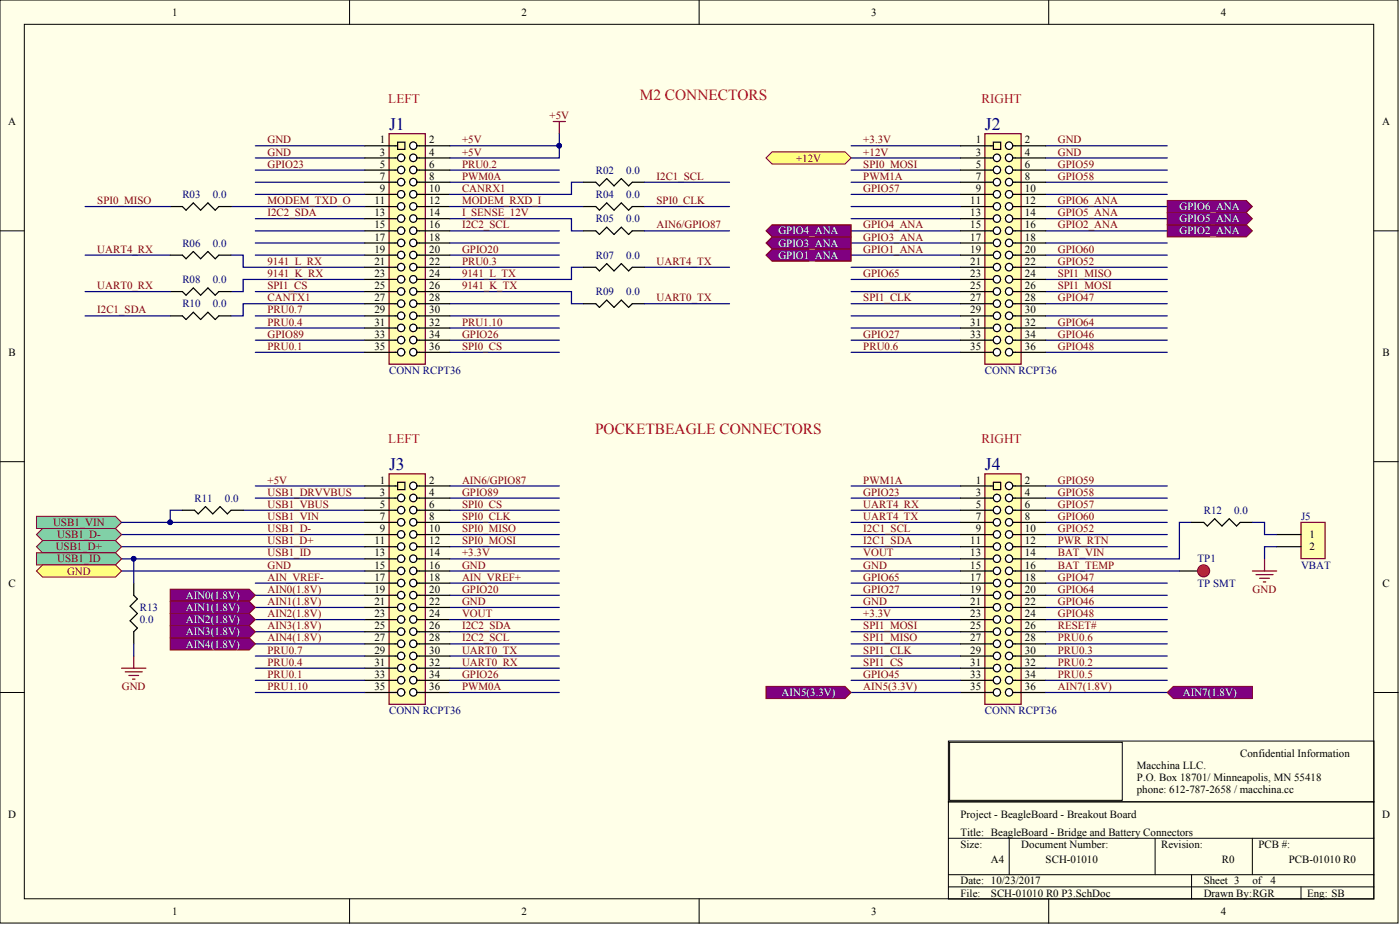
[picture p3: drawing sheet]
<svg xmlns="http://www.w3.org/2000/svg" width="292mm" height="193mm" viewBox="0 0 292 193" stroke-linecap="round" stroke-linejoin="round" font-family="sans-serif">
<g fill="#ffffe8" stroke="#000" stroke-width=".21">
<path d="M0 0h291.7v192.6h-291.7z"/>
<path d="M5.1 5.1h281.5v182.4h-281.5z"/>
</g>
<g fill="none" stroke="#000" stroke-width=".21">
<path d="M72.9 0v5.1M145.9 0v5.1M218.8 0v5.1M0 48.2h5.1M286.7 48.2h5M0 96.3h5.1M286.7 96.3h5M0 144.5h5.1M197.9 154.6h88.8v12.7h-88.8zM198.1 154.9h36.1v12.1h-36.1zM286.7 144.5h5M197.9 167.3h88.8v20.2h-88.8z"/>
<path d="M197.9 174.9h88.8M210.6 174.9v7.6M241 174.9v7.6M261.3 174.9v7.6M72.9 187.5v5.1M145.9 187.5v5.1M197.9 182.5h88.8M197.9 185h88.8M218.8 187.5v5.1M248.6 182.5v5M271.4 185v2.5"/>
</g>
<path d="M115.4 25.3h2.6M116.7 25.3v2.6M261.3 119.1h5.1M262.1 119.9h3.5M263.8 116.6v2.5M262.8 120.6h2M263.6 121.4h.5" fill="none" stroke="#800000" stroke-width=".25"/>
<g fill="none" stroke="#000080" stroke-width=".25">
<path d="M53.3 33h22.8M53.3 35.5h22.8M53.3 38h22.8M53.3 30.4h22.8M93.9 35.5h22.8M93.9 38h22.8M93.9 30.4h22.8M116.7 27.9v5.1h-22.8M177.6 33h22.8M177.6 35.5h22.8M177.6 38h22.8M177.6 30.4h22.8"/>
<path d="M218.2 33h25.3M218.2 35.5h25.3M218.2 38h25.3M218.2 30.4h25.3M48.2 53.2h2.5v2.6h25.4M53.3 48.2h22.8M53.3 50.7h22.8M53.3 53.2h22.8M53.3 45.6h22.8M76.1 58.3h-25.4v2.5h-2.5M93.9 48.2h22.8M93.9 50.7h22.8"/>
<path d="M93.9 53.2h22.8M93.9 55.8h22.8M121.8 55.8h-2.6v2.5h-25.3M177.6 48.2h22.8M177.6 50.7h22.8M177.6 53.2h22.8M177.6 45.6h22.8M177.6 55.8h22.8M177.6 58.3h22.8M177.6 40.6h22.8M218.2 48.2h25.3M218.2 50.7h25.3"/>
<path d="M218.2 53.2h25.3M218.2 45.6h25.3M218.2 55.8h25.3M218.2 43.1h25.3M218.2 58.3h25.3M218.2 40.6h25.3M53.3 65.9h22.8M53.3 68.4h22.8M53.3 71h22.8M53.3 73.5h22.8M53.3 60.8h22.8M76.1 63.4h-25.4v2.5h-2.5"/>
<path d="M93.9 60.8h25.3v2.6h2.6M93.9 65.9h22.8M93.9 63.4h22.8M93.9 68.4h22.8M93.9 71h22.8M93.9 73.5h22.8M177.6 65.9h22.8M177.6 63.4h22.8M177.6 68.4h22.8M177.6 71h22.8M177.6 73.5h22.8M177.6 60.8h22.8"/>
<path d="M218.2 65.9h25.3M218.2 63.4h25.3M218.2 68.4h25.3M218.2 71h25.3M218.2 73.5h25.3M218.2 60.8h25.3"/>
</g>
<circle cx="116.7" cy="30.4" r=".48" fill="#000080" stroke="#000080" stroke-width=".21"/>
<path d="M81.2 27.9h7.5v48.1h-7.5z" fill="#ffffb0" stroke="#800000" stroke-width=".25"/>
<path d="M76.1 30.4h6.3M83 29.7h1.5v1.5h-1.5zM87.5 30.4h6.4" fill="none" stroke="#000" stroke-width=".25"/>
<g fill="#fff" stroke="#000" stroke-width=".25">
<circle cx="86.2" cy="32.9" r=".77"/>
<circle cx="86.2" cy="30.4" r=".77"/>
<circle cx="83.7" cy="32.9" r=".77"/>
<circle cx="86.2" cy="35.5" r=".77"/>
<circle cx="86.2" cy="38" r=".77"/>
<circle cx="86.2" cy="40.5" r=".77"/>
<circle cx="86.2" cy="43.1" r=".77"/>
<circle cx="83.7" cy="35.5" r=".77"/>
<circle cx="83.7" cy="38" r=".77"/>
<circle cx="83.7" cy="40.5" r=".77"/>
<circle cx="83.7" cy="43.1" r=".77"/>
</g>
<path d="M76.1 33h6.9M76.1 35.5h6.9M76.1 38h6.9M82.4 30.4h.6M87 33h6.9M87 35.5h6.9M87 38h.5M87 30.4h.5M76.1 43.1h6.9M76.1 40.6h6.9M87 43.1h6.9M87 40.6h6.9" fill="none" stroke="#000" stroke-width=".25"/>
<g fill="#fff" stroke="#000" stroke-width=".25">
<circle cx="86.2" cy="45.6" r=".77"/>
<circle cx="86.2" cy="48.1" r=".77"/>
<circle cx="83.7" cy="45.6" r=".77"/>
<circle cx="83.7" cy="48.1" r=".77"/>
</g>
<g fill="none" stroke="#000" stroke-width=".25">
<path d="M87.5 38h6.4M76.1 45.6h6.9M76.1 48.2h6.9M76.1 50.7h6.3M76.1 53.2h6.3M76.1 55.8h6.3M76.1 58.3h6.3M87 45.6h6.9M87 48.2h6.9M87.5 50.7h6.4M87.5 53.2h6.4M87.5 55.8h6.4"/>
<path d="M87.5 58.3h6.4M76.1 60.8h6.3M76.1 63.4h6.3M76.1 65.9h6.3M76.1 68.4h6.3M76.1 71h6.3M76.1 73.5h6.3M87.5 60.8h6.4M87.5 63.4h6.4M87.5 65.9h6.4M87.5 68.4h6.4M87.5 71h6.4"/>
<path d="M87.5 73.5h6.4"/>
</g>
<circle cx="86.2" cy="50.7" r=".77" fill="#fff" stroke="#000" stroke-width=".25"/>
<path d="M87 50.7h.5" fill="none" stroke="#000" stroke-width=".25"/>
<circle cx="86.2" cy="53.2" r=".77" fill="#fff" stroke="#000" stroke-width=".25"/>
<path d="M87 53.2h.5" fill="none" stroke="#000" stroke-width=".25"/>
<circle cx="86.2" cy="55.7" r=".77" fill="#fff" stroke="#000" stroke-width=".25"/>
<path d="M87 55.8h.5" fill="none" stroke="#000" stroke-width=".25"/>
<circle cx="86.2" cy="58.3" r=".77" fill="#fff" stroke="#000" stroke-width=".25"/>
<path d="M87 58.3h.5" fill="none" stroke="#000" stroke-width=".25"/>
<circle cx="86.2" cy="60.8" r=".77" fill="#fff" stroke="#000" stroke-width=".25"/>
<path d="M87 60.8h.5" fill="none" stroke="#000" stroke-width=".25"/>
<circle cx="86.2" cy="63.3" r=".77" fill="#fff" stroke="#000" stroke-width=".25"/>
<path d="M87 63.4h.5" fill="none" stroke="#000" stroke-width=".25"/>
<circle cx="86.2" cy="65.9" r=".77" fill="#fff" stroke="#000" stroke-width=".25"/>
<path d="M87 65.9h.5" fill="none" stroke="#000" stroke-width=".25"/>
<circle cx="86.2" cy="68.4" r=".77" fill="#fff" stroke="#000" stroke-width=".25"/>
<path d="M87 68.4h.5" fill="none" stroke="#000" stroke-width=".25"/>
<circle cx="86.2" cy="70.9" r=".77" fill="#fff" stroke="#000" stroke-width=".25"/>
<path d="M87 71h.5" fill="none" stroke="#000" stroke-width=".25"/>
<circle cx="86.2" cy="73.5" r=".77" fill="#fff" stroke="#000" stroke-width=".25"/>
<path d="M87 73.5h.5" fill="none" stroke="#000" stroke-width=".25"/>
<circle cx="83.7" cy="73.5" r=".77" fill="#fff" stroke="#000" stroke-width=".25"/>
<path d="M82.4 73.5h.6" fill="none" stroke="#000" stroke-width=".25"/>
<circle cx="83.7" cy="70.9" r=".77" fill="#fff" stroke="#000" stroke-width=".25"/>
<path d="M82.4 71h.6" fill="none" stroke="#000" stroke-width=".25"/>
<circle cx="83.7" cy="68.4" r=".77" fill="#fff" stroke="#000" stroke-width=".25"/>
<path d="M82.4 68.4h.6" fill="none" stroke="#000" stroke-width=".25"/>
<circle cx="83.7" cy="65.9" r=".77" fill="#fff" stroke="#000" stroke-width=".25"/>
<path d="M82.4 65.9h.6" fill="none" stroke="#000" stroke-width=".25"/>
<circle cx="83.7" cy="63.3" r=".77" fill="#fff" stroke="#000" stroke-width=".25"/>
<path d="M82.4 63.4h.6" fill="none" stroke="#000" stroke-width=".25"/>
<circle cx="83.7" cy="60.8" r=".77" fill="#fff" stroke="#000" stroke-width=".25"/>
<path d="M82.4 60.8h.6" fill="none" stroke="#000" stroke-width=".25"/>
<circle cx="83.7" cy="58.3" r=".77" fill="#fff" stroke="#000" stroke-width=".25"/>
<path d="M82.4 58.3h.6" fill="none" stroke="#000" stroke-width=".25"/>
<circle cx="83.7" cy="55.7" r=".77" fill="#fff" stroke="#000" stroke-width=".25"/>
<path d="M82.4 55.8h.6" fill="none" stroke="#000" stroke-width=".25"/>
<circle cx="83.7" cy="53.2" r=".77" fill="#fff" stroke="#000" stroke-width=".25"/>
<path d="M82.4 53.2h.6" fill="none" stroke="#000" stroke-width=".25"/>
<circle cx="83.7" cy="50.7" r=".77" fill="#fff" stroke="#000" stroke-width=".25"/>
<path d="M82.4 50.7h.6" fill="none" stroke="#000" stroke-width=".25"/>
<path d="M205.5 27.9h7.5v48.1h-7.5z" fill="#ffffb0" stroke="#800000" stroke-width=".25"/>
<path d="M200.4 30.4h6.4M207.3 29.7h1.5v1.5h-1.5zM211.8 30.4h6.4" fill="none" stroke="#000" stroke-width=".25"/>
<g fill="#fff" stroke="#000" stroke-width=".25">
<circle cx="210.5" cy="32.9" r=".77"/>
<circle cx="210.5" cy="30.4" r=".77"/>
<circle cx="208" cy="32.9" r=".77"/>
<circle cx="210.5" cy="35.5" r=".77"/>
<circle cx="210.5" cy="38" r=".77"/>
<circle cx="210.5" cy="40.5" r=".77"/>
<circle cx="210.5" cy="43.1" r=".77"/>
<circle cx="208" cy="35.5" r=".77"/>
<circle cx="208" cy="38" r=".77"/>
<circle cx="208" cy="40.5" r=".77"/>
<circle cx="208" cy="43.1" r=".77"/>
</g>
<path d="M200.4 33h6.9M200.4 35.5h6.9M200.4 38h6.9M206.8 30.4h.5M211.3 33h6.9M211.3 35.5h6.9M211.3 38h.5M211.3 30.4h.5M200.4 43.1h6.9M200.4 40.6h6.9M211.3 43.1h6.9M211.3 40.6h6.9" fill="none" stroke="#000" stroke-width=".25"/>
<g fill="#fff" stroke="#000" stroke-width=".25">
<circle cx="210.5" cy="45.6" r=".77"/>
<circle cx="210.5" cy="48.1" r=".77"/>
<circle cx="208" cy="45.6" r=".77"/>
<circle cx="208" cy="48.1" r=".77"/>
</g>
<g fill="none" stroke="#000" stroke-width=".25">
<path d="M211.8 38h6.4M200.4 45.6h6.9M200.4 48.2h6.9M200.4 50.7h6.4M200.4 53.2h6.4M200.4 55.8h6.4M200.4 58.3h6.4M211.3 45.6h6.9M211.3 48.2h6.9M211.8 50.7h6.4M211.8 53.2h6.4M211.8 55.8h6.4"/>
<path d="M211.8 58.3h6.4M200.4 60.8h6.4M200.4 63.4h6.4M200.4 65.9h6.4M200.4 68.4h6.4M200.4 71h6.4M200.4 73.5h6.4M211.8 60.8h6.4M211.8 63.4h6.4M211.8 65.9h6.4M211.8 68.4h6.4M211.8 71h6.4"/>
<path d="M211.8 73.5h6.4"/>
</g>
<circle cx="210.5" cy="50.7" r=".77" fill="#fff" stroke="#000" stroke-width=".25"/>
<path d="M211.3 50.7h.5" fill="none" stroke="#000" stroke-width=".25"/>
<circle cx="210.5" cy="53.2" r=".77" fill="#fff" stroke="#000" stroke-width=".25"/>
<path d="M211.3 53.2h.5" fill="none" stroke="#000" stroke-width=".25"/>
<circle cx="210.5" cy="55.7" r=".77" fill="#fff" stroke="#000" stroke-width=".25"/>
<path d="M211.3 55.8h.5" fill="none" stroke="#000" stroke-width=".25"/>
<circle cx="210.5" cy="58.3" r=".77" fill="#fff" stroke="#000" stroke-width=".25"/>
<path d="M211.3 58.3h.5" fill="none" stroke="#000" stroke-width=".25"/>
<circle cx="210.5" cy="60.8" r=".77" fill="#fff" stroke="#000" stroke-width=".25"/>
<path d="M211.3 60.8h.5" fill="none" stroke="#000" stroke-width=".25"/>
<circle cx="210.5" cy="63.3" r=".77" fill="#fff" stroke="#000" stroke-width=".25"/>
<path d="M211.3 63.4h.5" fill="none" stroke="#000" stroke-width=".25"/>
<circle cx="210.5" cy="65.9" r=".77" fill="#fff" stroke="#000" stroke-width=".25"/>
<path d="M211.3 65.9h.5" fill="none" stroke="#000" stroke-width=".25"/>
<circle cx="210.5" cy="68.4" r=".77" fill="#fff" stroke="#000" stroke-width=".25"/>
<path d="M211.3 68.4h.5" fill="none" stroke="#000" stroke-width=".25"/>
<circle cx="210.5" cy="70.9" r=".77" fill="#fff" stroke="#000" stroke-width=".25"/>
<path d="M211.3 71h.5" fill="none" stroke="#000" stroke-width=".25"/>
<circle cx="210.5" cy="73.5" r=".77" fill="#fff" stroke="#000" stroke-width=".25"/>
<path d="M211.3 73.5h.5" fill="none" stroke="#000" stroke-width=".25"/>
<circle cx="208" cy="73.5" r=".77" fill="#fff" stroke="#000" stroke-width=".25"/>
<path d="M206.8 73.5h.5" fill="none" stroke="#000" stroke-width=".25"/>
<circle cx="208" cy="70.9" r=".77" fill="#fff" stroke="#000" stroke-width=".25"/>
<path d="M206.8 71h.5" fill="none" stroke="#000" stroke-width=".25"/>
<circle cx="208" cy="68.4" r=".77" fill="#fff" stroke="#000" stroke-width=".25"/>
<path d="M206.8 68.4h.5" fill="none" stroke="#000" stroke-width=".25"/>
<circle cx="208" cy="65.9" r=".77" fill="#fff" stroke="#000" stroke-width=".25"/>
<path d="M206.8 65.9h.5" fill="none" stroke="#000" stroke-width=".25"/>
<circle cx="208" cy="63.3" r=".77" fill="#fff" stroke="#000" stroke-width=".25"/>
<path d="M206.8 63.4h.5" fill="none" stroke="#000" stroke-width=".25"/>
<circle cx="208" cy="60.8" r=".77" fill="#fff" stroke="#000" stroke-width=".25"/>
<path d="M206.8 60.8h.5" fill="none" stroke="#000" stroke-width=".25"/>
<circle cx="208" cy="58.3" r=".77" fill="#fff" stroke="#000" stroke-width=".25"/>
<path d="M206.8 58.3h.5" fill="none" stroke="#000" stroke-width=".25"/>
<circle cx="208" cy="55.7" r=".77" fill="#fff" stroke="#000" stroke-width=".25"/>
<path d="M206.8 55.8h.5" fill="none" stroke="#000" stroke-width=".25"/>
<circle cx="208" cy="53.2" r=".77" fill="#fff" stroke="#000" stroke-width=".25"/>
<path d="M206.8 53.2h.5" fill="none" stroke="#000" stroke-width=".25"/>
<circle cx="208" cy="50.7" r=".77" fill="#fff" stroke="#000" stroke-width=".25"/>
<path d="M206.8 50.7h.5" fill="none" stroke="#000" stroke-width=".25"/>
<g fill="none" stroke="#000080" stroke-width=".25">
<path d="M121.8 38h-2.6v2.6h-25.3M93.9 45.6h25.3v2.6h2.6M25.4 116.6h50.7M25.4 114.1h50.7M25.4 111.5h50.7M38.1 106.4h-2.6v2.6h40.6M50.7 106.4h25.4M53.3 101.4h22.8M53.3 103.9h22.8M93.9 101.4h22.8M93.9 106.4h22.8M93.9 116.6h22.8"/>
<path d="M93.9 119.1h22.8M93.9 114.1h22.8M93.9 103.9h22.8M93.9 111.5h22.8M93.9 109h22.8M177.6 101.4h22.8M177.6 106.4h22.8M177.6 116.6h22.8M177.6 119.1h22.8M177.6 114.1h22.8M177.6 103.9h22.8M177.6 111.5h22.8"/>
<path d="M177.6 109h22.8M218.2 101.4h25.3M218.2 106.4h25.3M218.2 114.1h25.3M218.2 103.9h25.3M218.2 111.5h25.3M218.2 109h25.3M53.3 126.7h22.8M53.3 131.8h22.8M53.3 134.3h22.8M53.3 124.2h22.8M93.9 121.7h22.8"/>
<path d="M93.9 126.7h22.8M93.9 131.8h22.8M93.9 134.3h22.8M93.9 136.9h22.8M93.9 124.2h22.8M93.9 139.4h22.8M177.6 121.7h22.8M177.6 126.7h22.8M177.6 131.8h22.8M177.6 134.3h22.8M177.6 136.9h22.8M177.6 124.2h22.8"/>
<path d="M177.6 139.4h22.8M177.6 129.3h22.8M218.2 121.7h25.3M218.2 126.7h25.3M218.2 131.8h25.3M218.2 134.3h25.3M218.2 124.2h25.3M218.2 129.3h25.3"/>
</g>
<g fill="#000080" stroke="#000080" stroke-width=".21">
<circle cx="27.9" cy="116.6" r=".48"/>
<circle cx="35.5" cy="109" r=".48"/>
</g>
<path d="M81.2 98.8h7.5v48.1h-7.5z" fill="#ffffb0" stroke="#800000" stroke-width=".25"/>
<path d="M76.1 101.4h6.3M83 100.6h1.5v1.5h-1.5zM87.5 101.4h6.4" fill="none" stroke="#000" stroke-width=".25"/>
<g fill="#fff" stroke="#000" stroke-width=".25">
<circle cx="86.2" cy="103.9" r=".77"/>
<circle cx="86.2" cy="101.4" r=".77"/>
<circle cx="83.7" cy="103.9" r=".77"/>
<circle cx="86.2" cy="106.4" r=".77"/>
<circle cx="86.2" cy="109" r=".77"/>
<circle cx="86.2" cy="111.5" r=".77"/>
<circle cx="86.2" cy="114" r=".77"/>
<circle cx="83.7" cy="106.4" r=".77"/>
<circle cx="83.7" cy="109" r=".77"/>
<circle cx="83.7" cy="111.5" r=".77"/>
<circle cx="83.7" cy="114" r=".77"/>
</g>
<path d="M76.1 103.9h6.9M76.1 106.4h6.9M76.1 114.1h6.9M76.1 111.5h6.9M76.1 109h6.9M82.4 101.4h.6M87 103.9h6.9M87 106.4h6.9M87 114.1h6.9M87 111.5h6.9M87 109h.5M87 101.4h.5" fill="none" stroke="#000" stroke-width=".25"/>
<g fill="#fff" stroke="#000" stroke-width=".25">
<circle cx="86.2" cy="116.6" r=".77"/>
<circle cx="86.2" cy="119.1" r=".77"/>
<circle cx="83.7" cy="116.6" r=".77"/>
<circle cx="83.7" cy="119.1" r=".77"/>
</g>
<g fill="none" stroke="#000" stroke-width=".25">
<path d="M76.1 116.6h6.9M76.1 119.1h6.9M87 116.6h6.9M87 119.1h6.9M87.5 109h6.4M76.1 121.7h6.3M76.1 124.2h6.3M76.1 126.7h6.3M76.1 129.3h6.3M76.1 131.8h6.3M76.1 134.3h6.3M76.1 136.9h6.3"/>
<path d="M76.1 139.4h6.3M87.5 121.7h6.4M87.5 124.2h6.4M87.5 126.7h6.4M87.5 129.3h6.4M87.5 131.8h6.4M87.5 134.3h6.4M87.5 136.9h6.4M87.5 139.4h6.4M76.1 141.9h6.3M76.1 144.5h6.3M87.5 141.9h6.4"/>
<path d="M87.5 144.5h6.4"/>
</g>
<circle cx="86.2" cy="121.6" r=".77" fill="#fff" stroke="#000" stroke-width=".25"/>
<path d="M87 121.7h.5" fill="none" stroke="#000" stroke-width=".25"/>
<circle cx="86.2" cy="124.2" r=".77" fill="#fff" stroke="#000" stroke-width=".25"/>
<path d="M87 124.2h.5" fill="none" stroke="#000" stroke-width=".25"/>
<circle cx="86.2" cy="126.7" r=".77" fill="#fff" stroke="#000" stroke-width=".25"/>
<path d="M87 126.7h.5" fill="none" stroke="#000" stroke-width=".25"/>
<circle cx="86.2" cy="129.2" r=".77" fill="#fff" stroke="#000" stroke-width=".25"/>
<path d="M87 129.3h.5" fill="none" stroke="#000" stroke-width=".25"/>
<circle cx="86.2" cy="131.8" r=".77" fill="#fff" stroke="#000" stroke-width=".25"/>
<path d="M87 131.8h.5" fill="none" stroke="#000" stroke-width=".25"/>
<circle cx="86.2" cy="134.3" r=".77" fill="#fff" stroke="#000" stroke-width=".25"/>
<path d="M87 134.3h.5" fill="none" stroke="#000" stroke-width=".25"/>
<circle cx="86.2" cy="136.8" r=".77" fill="#fff" stroke="#000" stroke-width=".25"/>
<path d="M87 136.9h.5" fill="none" stroke="#000" stroke-width=".25"/>
<circle cx="86.2" cy="139.4" r=".77" fill="#fff" stroke="#000" stroke-width=".25"/>
<path d="M87 139.4h.5" fill="none" stroke="#000" stroke-width=".25"/>
<circle cx="86.2" cy="141.9" r=".77" fill="#fff" stroke="#000" stroke-width=".25"/>
<path d="M87 141.9h.5" fill="none" stroke="#000" stroke-width=".25"/>
<circle cx="86.2" cy="144.4" r=".77" fill="#fff" stroke="#000" stroke-width=".25"/>
<path d="M87 144.5h.5" fill="none" stroke="#000" stroke-width=".25"/>
<circle cx="83.7" cy="144.4" r=".77" fill="#fff" stroke="#000" stroke-width=".25"/>
<path d="M82.4 144.5h.6" fill="none" stroke="#000" stroke-width=".25"/>
<circle cx="83.7" cy="141.9" r=".77" fill="#fff" stroke="#000" stroke-width=".25"/>
<path d="M82.4 141.9h.6" fill="none" stroke="#000" stroke-width=".25"/>
<circle cx="83.7" cy="139.4" r=".77" fill="#fff" stroke="#000" stroke-width=".25"/>
<path d="M82.4 139.4h.6" fill="none" stroke="#000" stroke-width=".25"/>
<circle cx="83.7" cy="136.8" r=".77" fill="#fff" stroke="#000" stroke-width=".25"/>
<path d="M82.4 136.9h.6" fill="none" stroke="#000" stroke-width=".25"/>
<circle cx="83.7" cy="134.3" r=".77" fill="#fff" stroke="#000" stroke-width=".25"/>
<path d="M82.4 134.3h.6" fill="none" stroke="#000" stroke-width=".25"/>
<circle cx="83.7" cy="131.8" r=".77" fill="#fff" stroke="#000" stroke-width=".25"/>
<path d="M82.4 131.8h.6" fill="none" stroke="#000" stroke-width=".25"/>
<circle cx="83.7" cy="129.2" r=".77" fill="#fff" stroke="#000" stroke-width=".25"/>
<path d="M82.4 129.3h.6" fill="none" stroke="#000" stroke-width=".25"/>
<circle cx="83.7" cy="126.7" r=".77" fill="#fff" stroke="#000" stroke-width=".25"/>
<path d="M82.4 126.7h.6" fill="none" stroke="#000" stroke-width=".25"/>
<circle cx="83.7" cy="124.2" r=".77" fill="#fff" stroke="#000" stroke-width=".25"/>
<path d="M82.4 124.2h.6" fill="none" stroke="#000" stroke-width=".25"/>
<circle cx="83.7" cy="121.6" r=".77" fill="#fff" stroke="#000" stroke-width=".25"/>
<path d="M82.4 121.7h.6" fill="none" stroke="#000" stroke-width=".25"/>
<path d="M205.5 98.8h7.5v48.1h-7.5z" fill="#ffffb0" stroke="#800000" stroke-width=".25"/>
<path d="M200.4 101.4h6.4M207.3 100.6h1.5v1.5h-1.5zM211.8 101.4h6.4" fill="none" stroke="#000" stroke-width=".25"/>
<g fill="#fff" stroke="#000" stroke-width=".25">
<circle cx="210.5" cy="103.9" r=".77"/>
<circle cx="210.5" cy="101.4" r=".77"/>
<circle cx="208" cy="103.9" r=".77"/>
<circle cx="210.5" cy="106.4" r=".77"/>
<circle cx="210.5" cy="109" r=".77"/>
<circle cx="210.5" cy="111.5" r=".77"/>
<circle cx="210.5" cy="114" r=".77"/>
<circle cx="208" cy="106.4" r=".77"/>
<circle cx="208" cy="109" r=".77"/>
<circle cx="208" cy="111.5" r=".77"/>
<circle cx="208" cy="114" r=".77"/>
</g>
<path d="M200.4 103.9h6.9M200.4 106.4h6.9M200.4 114.1h6.9M200.4 111.5h6.9M200.4 109h6.9M206.8 101.4h.5M211.3 103.9h6.9M211.3 106.4h6.9M211.3 114.1h6.9M211.3 111.5h6.9M211.3 109h.5M211.3 101.4h.5" fill="none" stroke="#000" stroke-width=".25"/>
<g fill="#fff" stroke="#000" stroke-width=".25">
<circle cx="210.5" cy="116.6" r=".77"/>
<circle cx="210.5" cy="119.1" r=".77"/>
<circle cx="208" cy="116.6" r=".77"/>
<circle cx="208" cy="119.1" r=".77"/>
</g>
<g fill="none" stroke="#000" stroke-width=".25">
<path d="M200.4 116.6h6.9M200.4 119.1h6.9M211.3 116.6h6.9M211.3 119.1h6.9M211.8 109h6.4M200.4 121.7h6.4M200.4 124.2h6.4M200.4 126.7h6.4M200.4 129.3h6.4M200.4 131.8h6.4M200.4 134.3h6.4M200.4 136.9h6.4"/>
<path d="M200.4 139.4h6.4M211.8 121.7h6.4M211.8 124.2h6.4M211.8 126.7h6.4M211.8 129.3h6.4M211.8 131.8h6.4M211.8 134.3h6.4M211.8 136.9h6.4M211.8 139.4h6.4M200.4 141.9h6.4M200.4 144.5h6.4M211.8 141.9h6.4"/>
<path d="M211.8 144.5h6.4"/>
</g>
<circle cx="210.5" cy="121.6" r=".77" fill="#fff" stroke="#000" stroke-width=".25"/>
<path d="M211.3 121.7h.5" fill="none" stroke="#000" stroke-width=".25"/>
<circle cx="210.5" cy="124.2" r=".77" fill="#fff" stroke="#000" stroke-width=".25"/>
<path d="M211.3 124.2h.5" fill="none" stroke="#000" stroke-width=".25"/>
<circle cx="210.5" cy="126.7" r=".77" fill="#fff" stroke="#000" stroke-width=".25"/>
<path d="M211.3 126.7h.5" fill="none" stroke="#000" stroke-width=".25"/>
<circle cx="210.5" cy="129.2" r=".77" fill="#fff" stroke="#000" stroke-width=".25"/>
<path d="M211.3 129.3h.5" fill="none" stroke="#000" stroke-width=".25"/>
<circle cx="210.5" cy="131.8" r=".77" fill="#fff" stroke="#000" stroke-width=".25"/>
<path d="M211.3 131.8h.5" fill="none" stroke="#000" stroke-width=".25"/>
<circle cx="210.5" cy="134.3" r=".77" fill="#fff" stroke="#000" stroke-width=".25"/>
<path d="M211.3 134.3h.5" fill="none" stroke="#000" stroke-width=".25"/>
<circle cx="210.5" cy="136.8" r=".77" fill="#fff" stroke="#000" stroke-width=".25"/>
<path d="M211.3 136.9h.5" fill="none" stroke="#000" stroke-width=".25"/>
<circle cx="210.5" cy="139.4" r=".77" fill="#fff" stroke="#000" stroke-width=".25"/>
<path d="M211.3 139.4h.5" fill="none" stroke="#000" stroke-width=".25"/>
<circle cx="210.5" cy="141.9" r=".77" fill="#fff" stroke="#000" stroke-width=".25"/>
<path d="M211.3 141.9h.5" fill="none" stroke="#000" stroke-width=".25"/>
<circle cx="210.5" cy="144.4" r=".77" fill="#fff" stroke="#000" stroke-width=".25"/>
<path d="M211.3 144.5h.5" fill="none" stroke="#000" stroke-width=".25"/>
<circle cx="208" cy="144.4" r=".77" fill="#fff" stroke="#000" stroke-width=".25"/>
<path d="M206.8 144.5h.5" fill="none" stroke="#000" stroke-width=".25"/>
<circle cx="208" cy="141.9" r=".77" fill="#fff" stroke="#000" stroke-width=".25"/>
<path d="M206.8 141.9h.5" fill="none" stroke="#000" stroke-width=".25"/>
<circle cx="208" cy="139.4" r=".77" fill="#fff" stroke="#000" stroke-width=".25"/>
<path d="M206.8 139.4h.5" fill="none" stroke="#000" stroke-width=".25"/>
<circle cx="208" cy="136.8" r=".77" fill="#fff" stroke="#000" stroke-width=".25"/>
<path d="M206.8 136.9h.5" fill="none" stroke="#000" stroke-width=".25"/>
<circle cx="208" cy="134.3" r=".77" fill="#fff" stroke="#000" stroke-width=".25"/>
<path d="M206.8 134.3h.5" fill="none" stroke="#000" stroke-width=".25"/>
<circle cx="208" cy="131.8" r=".77" fill="#fff" stroke="#000" stroke-width=".25"/>
<path d="M206.8 131.8h.5" fill="none" stroke="#000" stroke-width=".25"/>
<circle cx="208" cy="129.2" r=".77" fill="#fff" stroke="#000" stroke-width=".25"/>
<path d="M206.8 129.3h.5" fill="none" stroke="#000" stroke-width=".25"/>
<circle cx="208" cy="126.7" r=".77" fill="#fff" stroke="#000" stroke-width=".25"/>
<path d="M206.8 126.7h.5" fill="none" stroke="#000" stroke-width=".25"/>
<circle cx="208" cy="124.2" r=".77" fill="#fff" stroke="#000" stroke-width=".25"/>
<path d="M206.8 124.2h.5" fill="none" stroke="#000" stroke-width=".25"/>
<circle cx="208" cy="121.6" r=".77" fill="#fff" stroke="#000" stroke-width=".25"/>
<path d="M38.1 106.4h2.5l.8 .8 1.5-1.5 1.5 1.5 1.5-1.5 1.5 1.5 .8-.8h2.5M206.8 121.7h.5" fill="none" stroke="#000" stroke-width=".25"/>
<g fill="none" stroke="#000080" stroke-width=".25">
<path d="M48.2 43.1h27.9M53.3 40.6h22.8M93.9 43.1h27.9M177.6 43.1h22.8M25.4 119.1h50.7M53.3 129.3h22.8M53.3 121.7h22.8M53.3 136.9h22.8M53.3 139.4h22.8M93.9 129.3h22.8M218.2 136.9h25.3M218.2 139.4h25.3"/>
<path d="M53.3 144.5h22.8M53.3 141.9h22.8M93.9 144.5h22.8M93.9 141.9h22.8M177.6 144.5h22.8M177.6 141.9h22.8M218.2 144.5h25.3M218.2 141.9h25.3"/>
</g>
<g fill="#7cd0a6" stroke="#800000" stroke-width=".21">
<path d="M7.6 107.7h16.5l1.3 1.3-1.3 1.3h-16.5z" fill-rule="evenodd"/>
<path d="M7.6 111.5l1.3-1.2h15.2l1.3 1.2-1.3 1.3h-15.2z" fill-rule="evenodd"/>
<path d="M7.6 114.1l1.3-1.3h15.2l1.3 1.3-1.3 1.2h-15.2z" fill-rule="evenodd"/>
<path d="M7.6 115.3h16.5l1.3 1.3-1.3 1.3h-16.5z" fill-rule="evenodd"/>
</g>
<path d="M7.6 119.1l1.3-1.2h15.2l1.3 1.2-1.3 1.3h-15.2z" fill-rule="evenodd" fill="#ffff80" stroke="#800000" stroke-width=".21"/>
<path d="M35.5 43.1h2.6l.7 .7 1.5-1.5 1.6 1.5 1.5-1.5 1.5 1.5 .8-.7h2.5M121.8 43.1h2.5l.8 .7 1.5-1.5 1.5 1.5 1.5-1.5 1.6 1.5 .7-.7h2.6M27.9 121.7v2.5l.8 .7-1.6 1.6 1.6 1.5-1.6 1.5 1.6 1.5-.8 .8v2.5" fill="none" stroke="#000" stroke-width=".25"/>
<path d="M17.8 43.1h17.7M134.5 43.1h17.7" fill="none" stroke="#000080" stroke-width=".25"/>
<path d="M25.4 139.4h5M27.9 136.9v2.5M26.1 140.2h3.6M26.9 140.9h2M27.7 141.7h.5" fill="none" stroke="#800000" stroke-width=".25"/>
<g fill="#800080" stroke="#800000" stroke-width=".21">
<path d="M35.5 122.9h16.5l1.3 1.3-1.3 1.3h-16.5z" fill-rule="evenodd"/>
<path d="M35.5 125.5h16.5l1.3 1.2-1.3 1.3h-16.5z" fill-rule="evenodd"/>
<path d="M35.5 128h16.5l1.3 1.3-1.3 1.2h-16.5z" fill-rule="evenodd"/>
<path d="M35.5 130.5h16.5l1.3 1.3-1.3 1.3h-16.5z" fill-rule="evenodd"/>
<path d="M35.5 133.1h16.5l1.3 1.2-1.3 1.3h-16.5z" fill-rule="evenodd"/>
<path d="M159.8 53.2l1.3-1.2h16.5v2.5h-16.5z" fill-rule="evenodd"/>
<path d="M159.8 50.7l1.3-1.3h16.5v2.6h-16.5z" fill-rule="evenodd"/>
<path d="M159.8 48.2l1.3-1.3h16.5v2.5h-16.5z" fill-rule="evenodd"/>
<path d="M243.5 44.4h16.5l1.3 1.2-1.3 1.3h-16.5z" fill-rule="evenodd"/>
<path d="M244.8 143.2h16.5v2.5h-16.5l-1.3-1.2z" fill-rule="evenodd"/>
<path d="M243.5 41.8h16.5l1.3 1.3-1.3 1.3h-16.5z" fill-rule="evenodd"/>
</g>
<path d="M246.1 119.1h3.8" fill="none" stroke="#000" stroke-width=".25"/>
<circle cx="251.1" cy="119.1" r="1.24" fill="#ee0e22" stroke="#800000" stroke-width=".25"/>
<path d="M159.8 143.2h16.5l1.3 1.3-1.3 1.2h-16.5z" fill-rule="evenodd" fill="#800080" stroke="#800000" stroke-width=".21"/>
<path d="M25.4 109h10.1M27.9 116.6v5.1M218.2 119.1h27.9M248.6 109h-2.5v7.6h-27.9M27.9 134.3v2.6" fill="none" stroke="#000080" stroke-width=".25"/>
<g fill="#000080" stroke="#000080" stroke-width=".21">
<circle cx="27.9" cy="116.6" r=".48"/>
<circle cx="35.5" cy="109" r=".48"/>
</g>
<path d="M159.8 33l1.3-1.3h15.2l1.3 1.3-1.3 1.2h-15.2z" fill-rule="evenodd" fill="#ffff80" stroke="#800000" stroke-width=".21"/>
<path d="M121.8 38h2.5l.8 .8 1.5-1.5 1.5 1.5 1.5-1.5 1.6 1.5 .7-.8h2.6M35.5 53.2h2.6l.7 .8 1.5-1.5 1.6 1.5 1.5-1.5 1.5 1.5 .8-.8h2.5M121.8 55.8h2.5l.8 .7 1.5-1.5 1.5 1.5 1.5-1.5 1.6 1.5 .7-.7h2.6M35.5 60.8h2.6l.7 .8 1.5-1.5 1.6 1.5 1.5-1.5 1.5 1.5 .8-.8h2.5M35.5 65.9h2.6l.7 .8 1.5-1.6 1.6 1.6 1.5-1.6 1.5 1.6 .8-.8h2.5M121.8 63.4h2.5l.8 .7 1.5-1.5 1.5 1.5 1.5-1.5 1.6 1.5 .7-.7h2.6" fill="none" stroke="#000" stroke-width=".25"/>
<path d="M134.5 38h17.7M17.8 53.2h17.7M134.5 55.8h17.7M17.8 60.8h17.7M17.8 65.9h17.7M134.5 63.4h17.7" fill="none" stroke="#000080" stroke-width=".25"/>
<path d="M243.5 46.9h16.5l1.3 1.3-1.3 1.2h-16.5z" fill-rule="evenodd" fill="#800080" stroke="#800000" stroke-width=".21"/>
<path d="M121.8 48.2h2.5l.8 .7 1.5-1.5 1.5 1.5 1.5-1.5 1.6 1.5 .7-.7h2.6" fill="none" stroke="#000" stroke-width=".25"/>
<path d="M134.5 48.2h17.7" fill="none" stroke="#000080" stroke-width=".25"/>
<path d="M271.4 109h5.1v7.5h-5.1z" fill="#ffffb0" stroke="#800000" stroke-width=".25"/>
<path d="M248.6 109h2.6l.7 .7 1.5-1.5 1.6 1.5 1.5-1.5 1.5 1.5 .8-.7h2.5M266.4 111.5h5M266.4 114.1h5" fill="none" stroke="#000" stroke-width=".25"/>
<path d="M261.3 109h2.5v2.5h2.6M266.4 114.1h-2.6v2.5" fill="none" stroke="#000080" stroke-width=".25"/>
<g font-size="3.7" fill="#000080">
<text x="81.2" y="27.1">J1</text>
<text x="205.5" y="27.1">J2</text>
<text x="81.2" y="98">J3</text>
<text x="205.5" y="98">J4</text>
</g>
<g font-size="3.2" fill="#f00">
<text x="133.5" y="20.9">M2 CONNECTORS</text>
<text x="124.2" y="90.6">POCKETBEAGLE CONNECTORS</text>
</g>
<g font-size="2.7" fill="#ee0e22">
<text x="81" y="21.5">LEFT</text>
<text x="204.8" y="21.5">RIGHT</text>
<text x="81" y="92.4">LEFT</text>
<text x="204.8" y="92.4">RIGHT</text>
</g>
<g font-size="2.3">
<text x="35.9" y="3.3">1</text>
<text x="108.8" y="3.3">2</text>
<text x="181.8" y="3.3">3</text>
<text x="254.7" y="3.3">4</text>
<text x="1.7" y="26.1">A</text>
<text x="79.3" y="29.9">1</text>
<text x="89.6" y="29.9">2</text>
<text x="203.6" y="29.9">1</text>
<text x="213.9" y="29.9">2</text>
<text x="288.4" y="26.1">A</text>
<text x="79.3" y="32.4">3</text>
<text x="79.3" y="35">5</text>
<text x="89.6" y="32.4">4</text>
<text x="89.6" y="35">6</text>
<text x="203.6" y="32.4">3</text>
<text x="203.6" y="35">5</text>
<text x="213.9" y="32.4">4</text>
<text x="213.9" y="35">6</text>
<text x="79.3" y="37.5">7</text>
<text x="79.3" y="40">9</text>
<text x="89.6" y="40">10</text>
<text x="89.6" y="37.5">8</text>
<text x="203.6" y="37.5">7</text>
<text x="203.6" y="40">9</text>
<text x="213.9" y="40">10</text>
<text x="213.9" y="37.5">8</text>
<text x="78.1" y="42.6">11</text>
<text x="78.1" y="45.1">13</text>
<text x="78.1" y="47.7">15</text>
<text x="89.6" y="42.6">12</text>
<text x="89.6" y="45.1">14</text>
<text x="89.6" y="47.7">16</text>
<text x="202.4" y="42.6">11</text>
<text x="202.4" y="45.1">13</text>
<text x="202.4" y="47.7">15</text>
<text x="213.9" y="42.6">12</text>
<text x="213.9" y="45.1">14</text>
<text x="213.9" y="47.7">16</text>
<text x="78.1" y="50.2">17</text>
<text x="78.1" y="52.7">19</text>
<text x="89.6" y="50.2">18</text>
<text x="89.6" y="52.7">20</text>
<text x="202.4" y="50.2">17</text>
<text x="202.4" y="52.7">19</text>
<text x="213.9" y="50.2">18</text>
<text x="213.9" y="52.7">20</text>
<text x="78.1" y="55.3">21</text>
<text x="78.1" y="57.8">23</text>
<text x="89.6" y="55.3">22</text>
<text x="89.6" y="57.8">24</text>
<text x="202.4" y="55.3">21</text>
<text x="202.4" y="57.8">23</text>
<text x="213.9" y="55.3">22</text>
<text x="213.9" y="57.8">24</text>
<text x="78.1" y="60.3">25</text>
<text x="78.1" y="62.9">27</text>
<text x="78.1" y="65.4">29</text>
<text x="89.6" y="60.3">26</text>
<text x="89.6" y="62.9">28</text>
<text x="89.6" y="65.4">30</text>
<text x="202.4" y="60.3">25</text>
<text x="202.4" y="62.9">27</text>
<text x="202.4" y="65.4">29</text>
<text x="213.9" y="60.3">26</text>
<text x="213.9" y="62.9">28</text>
<text x="213.9" y="65.4">30</text>
<text x="78.1" y="67.9">31</text>
<text x="78.1" y="70.5">33</text>
<text x="89.6" y="67.9">32</text>
<text x="89.6" y="70.5">34</text>
<text x="202.4" y="67.9">31</text>
<text x="202.4" y="70.5">33</text>
<text x="213.9" y="67.9">32</text>
<text x="213.9" y="70.5">34</text>
<text x="1.8" y="74.3">B</text>
<text x="78.1" y="73">35</text>
<text x="89.6" y="73">36</text>
<text x="202.4" y="73">35</text>
<text x="213.9" y="73">36</text>
<text x="288.4" y="74.3">B</text>
<text x="79.3" y="100.9">1</text>
<text x="89.6" y="100.9">2</text>
<text x="203.6" y="100.9">1</text>
<text x="213.9" y="100.9">2</text>
<text x="79.3" y="103.4">3</text>
<text x="79.3" y="105.9">5</text>
<text x="89.6" y="103.4">4</text>
<text x="89.6" y="105.9">6</text>
<text x="203.6" y="103.4">3</text>
<text x="203.6" y="105.9">5</text>
<text x="213.9" y="103.4">4</text>
<text x="213.9" y="105.9">6</text>
<text x="78.1" y="113.5">11</text>
<text x="79.3" y="108.5">7</text>
<text x="79.3" y="111">9</text>
<text x="89.6" y="111">10</text>
<text x="89.6" y="113.5">12</text>
<text x="89.6" y="108.5">8</text>
<text x="202.4" y="113.5">11</text>
<text x="203.6" y="108.5">7</text>
<text x="203.6" y="111">9</text>
<text x="213.9" y="111">10</text>
<text x="213.9" y="113.5">12</text>
<text x="213.9" y="108.5">8</text>
<text x="273.2" y="112.3">1</text>
<text x="78.1" y="116.1">13</text>
<text x="78.1" y="118.6">15</text>
<text x="89.6" y="116.1">14</text>
<text x="89.6" y="118.6">16</text>
<text x="202.4" y="116.1">13</text>
<text x="202.4" y="118.6">15</text>
<text x="213.9" y="116.1">14</text>
<text x="213.9" y="118.6">16</text>
<text x="273.2" y="114.8">2</text>
<text x="1.8" y="122.4">C</text>
<text x="78.1" y="121.1">17</text>
<text x="78.1" y="123.7">19</text>
<text x="89.6" y="121.1">18</text>
<text x="89.6" y="123.7">20</text>
<text x="202.4" y="121.1">17</text>
<text x="202.4" y="123.7">19</text>
<text x="213.9" y="121.1">18</text>
<text x="213.9" y="123.7">20</text>
<text x="288.4" y="122.4">C</text>
<text x="78.1" y="126.2">21</text>
<text x="78.1" y="128.8">23</text>
<text x="78.1" y="131.3">25</text>
<text x="89.6" y="126.2">22</text>
<text x="89.6" y="128.8">24</text>
<text x="89.6" y="131.3">26</text>
<text x="202.4" y="126.2">21</text>
<text x="202.4" y="128.8">23</text>
<text x="202.4" y="131.3">25</text>
<text x="213.9" y="126.2">22</text>
<text x="213.9" y="128.8">24</text>
<text x="213.9" y="131.3">26</text>
<text x="78.1" y="133.8">27</text>
<text x="78.1" y="136.4">29</text>
<text x="89.6" y="133.8">28</text>
<text x="89.6" y="136.4">30</text>
<text x="202.4" y="133.8">27</text>
<text x="202.4" y="136.4">29</text>
<text x="213.9" y="133.8">28</text>
<text x="213.9" y="136.4">30</text>
<text x="78.1" y="138.9">31</text>
<text x="78.1" y="141.4">33</text>
<text x="78.1" y="144">35</text>
<text x="89.6" y="138.9">32</text>
<text x="89.6" y="141.4">34</text>
<text x="89.6" y="144">36</text>
<text x="202.4" y="138.9">31</text>
<text x="202.4" y="141.4">33</text>
<text x="202.4" y="144">35</text>
<text x="213.9" y="138.9">32</text>
<text x="213.9" y="141.4">34</text>
<text x="213.9" y="144">36</text>
<text x="237.2" y="160.4">Macchina LLC.</text>
<text x="258.8" y="157.9">Confidential Information</text>
<text x="237.2" y="165.5">phone: 612-787-2658 / macchina.cc</text>
<text x="237.2" y="163">P.O. Box 18701/ Minneapolis, MN 55418</text>
<text x="1.7" y="170.6">D</text>
<text x="200.4" y="170.6">Project - BeagleBoard - Breakout Board</text>
<text x="288.4" y="170.6">D</text>
<text x="200.4" y="174.4">Title: BeagleBoard - Bridge and Battery Connectors</text>
<text x="200.4" y="176.9">Size:</text>
<text x="206.8" y="179.9">A4</text>
<text x="213.1" y="176.9">Document Number:</text>
<text x="218.2" y="179.9">SCH-01010</text>
<text x="242.2" y="176.9">Revision:</text>
<text x="255" y="179.9">R0</text>
<text x="262.6" y="176.9">PCB #:</text>
<text x="268.9" y="179.9">PCB-01010 R0</text>
<text x="200.4" y="184.5">Date: 10/23/2017</text>
<text x="251.1" y="184.5">Sheet 3</text>
<text x="261.3" y="184.5">of</text>
<text x="265.1" y="184.5">4</text>
<text x="35.9" y="190.8">1</text>
<text x="108.8" y="190.8">2</text>
<text x="181.8" y="190.8">3</text>
<text x="200.4" y="187">File:</text>
<text x="206.8" y="187">SCH-01010 R0 P3.SchDoc</text>
<text x="251.1" y="187">Drawn By:RGR</text>
<text x="254.7" y="190.8">4</text>
<text x="272.7" y="187">Eng: SB</text>
</g>
<g font-size="2.3" fill="#800000">
<text x="55.8" y="29.9">GND</text>
<text x="96.4" y="29.9">+5V</text>
<text x="114.7" y="24.8">+5V</text>
<text x="180.1" y="29.9">+3.3V</text>
<text x="220.7" y="29.9">GND</text>
<text x="55.8" y="35">GPIO23</text>
<text x="55.8" y="32.4">GND</text>
<text x="96.4" y="32.4">+5V</text>
<text x="96.4" y="35">PRU0.2</text>
<text x="166.1" y="33.7">+12V</text>
<text x="180.1" y="35">SPI0_MOSI</text>
<text x="180.1" y="32.4">+12V</text>
<text x="220.7" y="35">GPIO59</text>
<text x="220.7" y="32.4">GND</text>
<text x="96.4" y="37.5">PWM0A</text>
<text x="96.4" y="40">CANRX1</text>
<text x="137" y="37.5">I2C1_SCL</text>
<text x="180.1" y="37.5">PWM1A</text>
<text x="180.1" y="40">GPIO57</text>
<text x="220.7" y="37.5">GPIO58</text>
<text x="20.3" y="42.6">SPI0_MISO</text>
<text x="55.8" y="42.6">MODEM_TXD_O</text>
<text x="55.8" y="45.1">I2C2_SDA</text>
<text x="96.4" y="45.1">I_SENSE_12V</text>
<text x="96.4" y="42.6">MODEM_RXD_I</text>
<text x="96.4" y="47.7">I2C2_SCL</text>
<text x="137" y="42.6">SPI0_CLK</text>
<text x="137" y="47.7">AIN6/GPIO87</text>
<text x="180.1" y="47.7">GPIO4_ANA</text>
<text x="220.7" y="45.1">GPIO5_ANA</text>
<text x="220.7" y="42.6">GPIO6_ANA</text>
<text x="220.7" y="47.7">GPIO2_ANA</text>
<text x="20.3" y="52.7">UART4_RX</text>
<text x="96.4" y="52.7">GPIO20</text>
<text x="180.1" y="52.7">GPIO1_ANA</text>
<text x="180.1" y="50.2">GPIO3_ANA</text>
<text x="220.7" y="52.7">GPIO60</text>
<text x="55.8" y="55.3">9141_L_RX</text>
<text x="55.8" y="57.8">9141_K_RX</text>
<text x="96.4" y="57.8">9141_L_TX</text>
<text x="96.4" y="55.3">PRU0.3</text>
<text x="137" y="55.3">UART4_TX</text>
<text x="180.1" y="57.8">GPIO65</text>
<text x="220.7" y="55.3">GPIO52</text>
<text x="220.7" y="57.8">SPI1_MISO</text>
<text x="20.3" y="60.3">UART0_RX</text>
<text x="20.3" y="65.4">I2C1_SDA</text>
<text x="55.8" y="65.4">PRU0.7</text>
<text x="55.8" y="62.9">CANTX1</text>
<text x="55.8" y="60.3">SPI1_CS</text>
<text x="96.4" y="60.3">9141_K_TX</text>
<text x="137" y="62.9">UART0_TX</text>
<text x="180.1" y="62.9">SPI1_CLK</text>
<text x="220.7" y="62.9">GPIO47</text>
<text x="220.7" y="60.3">SPI1_MOSI</text>
<text x="55.8" y="70.5">GPIO89</text>
<text x="55.8" y="67.9">PRU0.4</text>
<text x="96.4" y="70.5">GPIO26</text>
<text x="96.4" y="67.9">PRU1.10</text>
<text x="180.1" y="70.5">GPIO27</text>
<text x="220.7" y="67.9">GPIO64</text>
<text x="220.7" y="70.5">GPIO46</text>
<text x="55.8" y="73">PRU0.1</text>
<text x="96.4" y="73">SPI0_CS</text>
<text x="180.1" y="73">PRU0.6</text>
<text x="220.7" y="73">GPIO48</text>
<text x="55.8" y="100.9">+5V</text>
<text x="96.4" y="100.9">AIN6/GPIO87</text>
<text x="180.1" y="100.9">PWM1A</text>
<text x="220.7" y="100.9">GPIO59</text>
<text x="55.8" y="105.9">USB1_VBUS</text>
<text x="55.8" y="103.4">USB1_DRVVBUS</text>
<text x="96.4" y="105.9">SPI0_CS</text>
<text x="96.4" y="103.4">GPIO89</text>
<text x="180.1" y="105.9">UART4_RX</text>
<text x="180.1" y="103.4">GPIO23</text>
<text x="220.7" y="105.9">GPIO57</text>
<text x="220.7" y="103.4">GPIO58</text>
<text x="11.1" y="109.7">USB1_VIN</text>
<text x="11.9" y="112.3">USB1_D-</text>
<text x="55.8" y="113.5">USB1_D+</text>
<text x="55.8" y="108.5">USB1_VIN</text>
<text x="55.8" y="111">USB1_D-</text>
<text x="96.4" y="108.5">SPI0_CLK</text>
<text x="96.4" y="111">SPI0_MISO</text>
<text x="96.4" y="113.5">SPI0_MOSI</text>
<text x="180.1" y="108.5">UART4_TX</text>
<text x="180.1" y="113.5">I2C1_SDA</text>
<text x="180.1" y="111">I2C1_SCL</text>
<text x="220.7" y="111">GPIO52</text>
<text x="220.7" y="108.5">GPIO60</text>
<text x="220.7" y="113.5">PWR_RTN</text>
<text x="11.6" y="114.8">USB1_D+</text>
<text x="11.9" y="117.3">USB1_ID</text>
<text x="14" y="119.9">GND</text>
<text x="55.8" y="118.6">GND</text>
<text x="55.8" y="116.1">USB1_ID</text>
<text x="96.4" y="116.1">+3.3V</text>
<text x="96.4" y="118.6">GND</text>
<text x="180.1" y="116.1">VOUT</text>
<text x="180.1" y="118.6">GND</text>
<text x="220.7" y="118.6">BAT_TEMP</text>
<text x="220.7" y="116.1">BAT_VIN</text>
<text x="55.8" y="121.1">AIN_VREF-</text>
<text x="55.8" y="123.7">AIN0(1.8V)</text>
<text x="96.4" y="121.1">AIN_VREF+</text>
<text x="96.4" y="123.7">GPIO20</text>
<text x="180.1" y="121.1">GPIO65</text>
<text x="180.1" y="123.7">GPIO27</text>
<text x="220.7" y="121.1">GPIO47</text>
<text x="220.7" y="123.7">GPIO64</text>
<text x="261.3" y="123.7">GND</text>
<text x="55.8" y="131.3">AIN3(1.8V)</text>
<text x="55.8" y="126.2">AIN1(1.8V)</text>
<text x="55.8" y="128.8">AIN2(1.8V)</text>
<text x="96.4" y="126.2">GND</text>
<text x="96.4" y="128.8">VOUT</text>
<text x="96.4" y="131.3">I2C2_SDA</text>
<text x="180.1" y="126.2">GND</text>
<text x="180.1" y="128.8">+3.3V</text>
<text x="180.1" y="131.3">SPI1_MOSI</text>
<text x="220.7" y="128.8">GPIO48</text>
<text x="220.7" y="126.2">GPIO46</text>
<text x="220.7" y="131.3">RESET#</text>
<text x="55.8" y="133.8">AIN4(1.8V)</text>
<text x="55.8" y="136.4">PRU0.7</text>
<text x="96.4" y="133.8">I2C2_SCL</text>
<text x="96.4" y="136.4">UART0_TX</text>
<text x="180.1" y="133.8">SPI1_MISO</text>
<text x="180.1" y="136.4">SPI1_CLK</text>
<text x="220.7" y="133.8">PRU0.6</text>
<text x="220.7" y="136.4">PRU0.3</text>
<text x="25.4" y="144">GND</text>
<text x="55.8" y="141.4">PRU0.1</text>
<text x="55.8" y="138.9">PRU0.4</text>
<text x="55.8" y="144">PRU1.10</text>
<text x="96.4" y="138.9">UART0_RX</text>
<text x="96.4" y="141.4">GPIO26</text>
<text x="96.4" y="144">PWM0A</text>
<text x="180.1" y="138.9">SPI1_CS</text>
<text x="180.1" y="141.4">GPIO45</text>
<text x="180.1" y="144">AIN5(3.3V)</text>
<text x="220.7" y="138.9">PRU0.2</text>
<text x="220.7" y="144">AIN7(1.8V)</text>
<text x="220.7" y="141.4">PRU0.5</text>
</g>
<g font-size="2.3" fill="#000080">
<text x="38.1" y="41.3">R03</text>
<text x="44.4" y="41.3">0.0</text>
<text x="124.3" y="41.3">R04</text>
<text x="124.3" y="36.2">R02</text>
<text x="130.6" y="41.3">0.0</text>
<text x="130.6" y="36.2">0.0</text>
<text x="124.3" y="46.4">R05</text>
<text x="130.6" y="46.4">0.0</text>
<text x="38.1" y="51.5">R06</text>
<text x="44.4" y="51.5">0.0</text>
<text x="124.3" y="54">R07</text>
<text x="130.6" y="54">0.0</text>
<text x="38.1" y="59.1">R08</text>
<text x="44.4" y="59.1">0.0</text>
<text x="38.1" y="64.1">R10</text>
<text x="44.4" y="64.1">0.0</text>
<text x="124.3" y="61.6">R09</text>
<text x="130.6" y="61.6">0.0</text>
<text x="81.2" y="78.1">CONN RCPT36</text>
<text x="205.5" y="78.1">CONN RCPT36</text>
<text x="40.6" y="104.7">R11</text>
<text x="46.9" y="104.7">0.0</text>
<text x="251.1" y="107.2">R12</text>
<text x="257.5" y="107.2">0.0</text>
<text x="271.4" y="108.5">J5</text>
<text x="249.9" y="117.3">TP1</text>
<text x="271.4" y="118.6">VBAT</text>
<text x="249.9" y="122.5">TP SMT</text>
<text x="29.2" y="127.5">R13</text>
<text x="29.2" y="130">0.0</text>
<text x="81.2" y="149">CONN RCPT36</text>
<text x="205.5" y="149">CONN RCPT36</text>
</g>
<g font-size="2.3" fill="#fff">
<text x="246.1" y="46.4">GPIO5_ANA</text>
<text x="246.1" y="43.8">GPIO6_ANA</text>
<text x="162.4" y="54">GPIO1_ANA</text>
<text x="162.4" y="51.5">GPIO3_ANA</text>
<text x="162.4" y="48.9">GPIO4_ANA</text>
<text x="246.1" y="48.9">GPIO2_ANA</text>
<text x="38.8" y="124.9">AIN0(1.8V)</text>
<text x="38.8" y="127.5">AIN1(1.8V)</text>
<text x="38.8" y="130">AIN2(1.8V)</text>
<text x="38.8" y="132.6">AIN3(1.8V)</text>
<text x="38.8" y="135.1">AIN4(1.8V)</text>
<text x="163.1" y="145.2">AIN5(3.3V)</text>
<text x="246.8" y="145.2">AIN7(1.8V)</text>
</g>
</svg>
